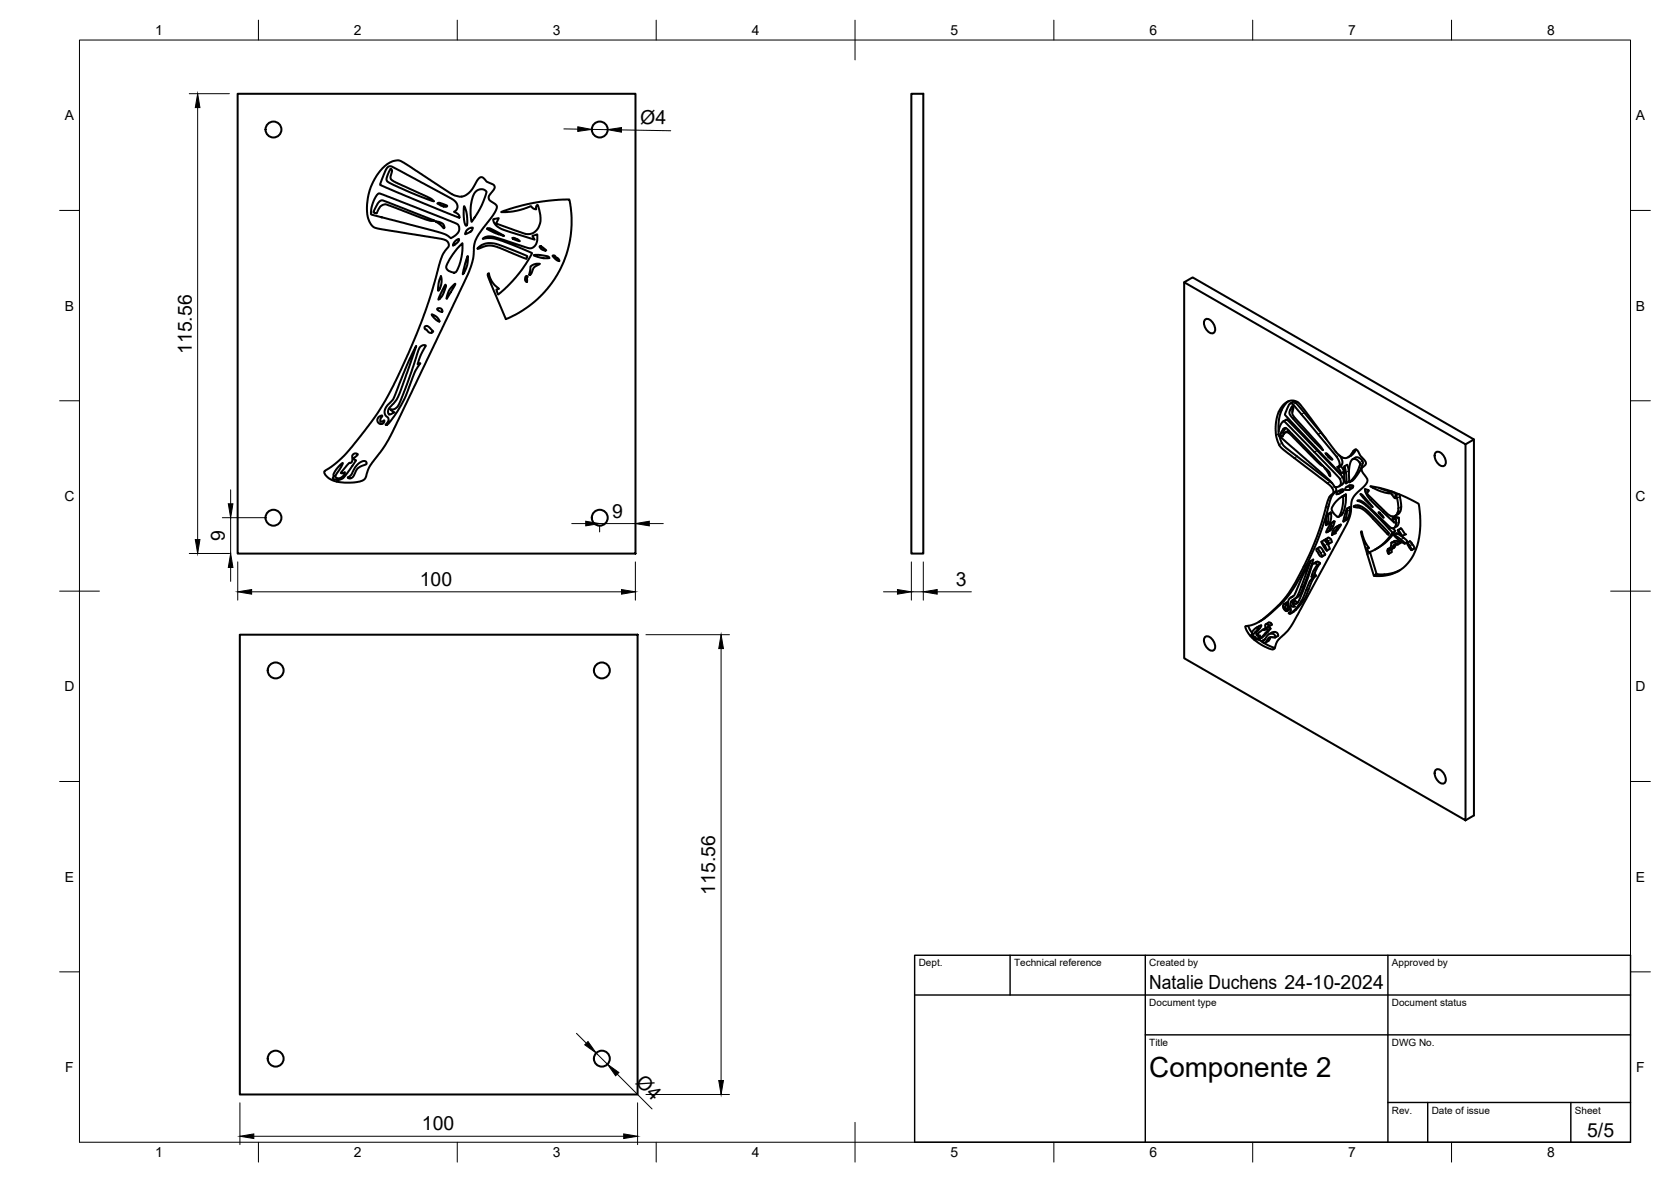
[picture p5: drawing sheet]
<svg xmlns="http://www.w3.org/2000/svg" width="420mm" height="297mm" viewBox="0 0 420 297" stroke-linecap="round" stroke-linejoin="round" font-family="sans-serif">
<!-- layer: Visible -->
<g fill="none" stroke="#000" stroke-width=".51">
<path d="M59.8 23.6h100v115.5h-100zM229.2 23.6h3v115.5h-3zM94.9 48.9l.3-.3 .9 .2 18.8 7.5a1.81 1.81 0 0 1-.6 3l-1 .6-1.1-.9-1.5-.6-17.4-4.5v-1.2l.3-1.3 .5-1.4zM95.4 50.7l.5-.3h.5l12.9 5.1h-1l-1.3-.4-10-3.8-1.2 .5-1 1.8-.6-.1a.33 .33 0 0 1-.3-.3 .33 .33 0 0 1 .2-.3zM96.2 42.2a4.4 4.4 0 0 1 4.6-1.7l12.7 8.2a4.1 4.1 0 0 0 3 .6l.8-.3 1-.9 1.9-3.1a.99 .99 0 0 1 1-.5 .99 .99 0 0 1 .8 .8l.4 .4 1.8 .9a1.85 1.85 0 0 1-.8 2l-.5 1a2.63 2.63 0 0 0 1.7 1.7l.3 .8-.6 1.5-4.2 5.7a8.3 8.3 0 0 0-1 4.9l-.6 2.5-.9 2.4-18.2 38.1-2.5 4.6-4 5.5-1.1 2.9-.8 .6-2.1 .4-2.2 .1-2.5-.4-1.7-.9-.8-.8-.1-.7 3.2-2.4 3-3 5.7-7.3 3.5-5.3 3.5-6.9 4.3-9.8 3-8.1 3.1-10.7 .7-1.5 1.3-1.8-.3-.9-.9-.6-16.5-2.7-1.3-.5-.8-.9a11.5 11.5 0 0 1 0-8.8 14.8 14.8 0 0 1 3.1-5.1zM97.3 42.2a1.62 1.62 0 0 1 2.2 .2l14.5 7.8 .7 .7 .3 .9-.1 .8-.7 .6 .8 .5 .5 .5a.31 .31 0 0 1-.1 .5 .31 .31 0 0 1-.4-.2l-19.4-8 .3-1.2zM98.2 42.5h.2l.2 .4-.3 1a1.27 1.27 0 0 0 1.1 1.9l8.5 3.9 1.2 .9-5.7-2.2-5.9-2.7-.3-.5v-.4zM109.5 55.6l.9 .2 .9 .4 .4 .7v.4zM110 51.1l.4-.1 1.9 .6a.23 .23 0 0 1 .1 .4 .23 .23 0 0 1-.4 0l-1-.3zM116.7 51.8l.4 .8 .3 1.4 .1 2.1-.2 .6-.4-.5-.2-1zM117.5 57.8l.5-.4a.55 .55 0 0 1 .9-.1l-.4 .8-1.5 .8zM119.5 48.3l.7-.6 1-.2 .8 .3 .3 .5-1.4 3.7-2.3 3.7-.3-2.1 .1-2.2 .5-2.1z"/>
<path d="M122.4 57.5h.9l3.5 1.8-2.3-.7zM124 55.1l1.4-.3-.7 1.4 7.2 2.5a3.4 3.4 0 0 0 4-4.2l-.6-2.7a.26 .26 0 0 0-.3-.3 .26 .26 0 0 0-.2 .4v.7l-.7-.2-.6-.6-1 .4a15.4 15.4 0 0 1-6.5 1.1l3.3-1.1 4.8-1.2 5.4-.7 3.6-.1 .6 3.4v2.9l-.3 3-.4 2.4-.6 2.2-1.3 3-1.6 2.9-1.4 2-1.8 2-1.8 1.7-4 2.9-3.3 1.6-4.2-10.1-.4-.9 .2-.5 1 2.2 1.7 1.7-.3 .1a.27 .27 0 0 0-.4 .1 .27 .27 0 0 0 .1 .3l.4 .9 1.8-1.6a30.7 30.7 0 0 0 6.7-8.8l-5.2-2.2-3.9-1.4-2.1-.2-1.2 .2 1.2-.6 1.4 .1 9.1 2.9 1.1-.3 .7-.9 .2-.8v-1.5l-1.2 .4 .5 .9-8.3-2.7a2.69 2.69 0 0 1-2.1-2.4zM128.8 59.8l1.3 .3 .6 .5-1.4-.4zM108.5 79l1.3 .7 .7 1.1-.9-.5zM109.9 77.6h.1a.69 .69 0 0 1 .9-.1 .69 .69 0 0 1 .2 .9l-.8-.3zM110.9 69.3a4.4 4.4 0 0 1-.7 3.8l.1-1.9zM112 71.6l.1 .4-.6 1.8-.5 .8-.8 .7zM113.7 72l.8-.7-2.2 3.8 .5-2zM114.4 60.6l.6-.4a.27 .27 0 0 1 .5-.1 .27 .27 0 0 1-.2 .5l-1.4 1.1zM115.6 61.8l.7-.7-.2 3.4-.5 1.9-.8 1.7a.92 .92 0 0 1-1.3 .3 1.4 1.4 0 0 1-1.3-1 1.4 1.4 0 0 1 .5-1.5l1.1-1.9zM117.6 64.4v.4a6.5 6.5 0 0 1-1.2 4.1l.5-2.6zM120.2 62.3l.6-.5a6.5 6.5 0 0 1 6 .2l5.1 2.1a.51 .51 0 0 1 .6 .6l-.1 .4-6.8-2.8-1.8-.5h-1.5l-2.2 .7z"/>
<path d="M132.2 69.5l.2-.2 .3 .2-.4 .3 .2 .5a.27 .27 0 0 1 .1 .4 .27 .27 0 0 1-.3 .1l-.3-.6zM133.4 67l1.3-.7h1l-1.4 .9-.5 1.1a.57 .57 0 0 1-.7 .7zM134.2 64.1h1.3l1.7 .2 .8 .2 .2 .4-2-.1zM135.7 61.9l.3-.1 1.3 1.1-1-.2zM139 64.2l.6 .1 .9 .8 .2 .5-.8-.3zM297.8 70.9l70.7 40.8v94.4l-70.7-40.7zM297.8 70.9l2.1-1.2 70.7 40.7-2.1 1.3M104.6 86.9l-4.3 12.3-.6 1.3-2 2.4-.1 .6 .2 .7 1.4-.6-1-.7 1.1-.1 .9-.9 2.3-5.7 2.8-8.5 .4-.6 .9-.4a.31 .31 0 0 1 .5 .2 .31 .31 0 0 1-.3 .4l-1 1.8-.8 2.4 .7-.2-1.3 2.1-2.8 7-2.6 4.3-1.4 1.8-.6 .3 .6-.9 .1-.5-.9-1.3-.1-.6 .2-.8 2.1-2.6 3.3-8.3zM106.8 82.1a.96 .96 0 0 1 1.5 .5l.6 .6v.2a1.09 1.09 0 0 1-1.7-.6l-.4-.2zM303 80.3a1.62 1.62 0 0 1 2.1 1.1 1.63 1.63 0 0 1-.1 2.4 2.49 2.49 0 0 1-2-3.5zM86.4 119.5l-.3 .3a1.41 1.41 0 0 1-1.4 .4M89.3 115.6l-.1-.1a.35 .35 0 0 1-.3-.4 .35 .35 0 0 1 .4-.2l.6-.5a.24 .24 0 0 0 0-.3 .24 .24 0 0 0-.3-.1h-.5l-.4 .3-.2 1.7-.3 .3h-.4l-2.1 2.5 .5 .1 .5-.3v.5l-.3 .4"/>
<path d="M89.3 115.6l.2 .2-3.2 4.3-1.3 .5-1.2-.2-.1-.2 .2-.5v-.6l1.6-2.3 .7-.4-.5 1.1-1.3 2v.4l.3 .3M89.9 116.7a1.68 1.68 0 0 1 2.1-.7l.1 .7-1.4 .5-1 .7-1 2-.7 .3-.5-.1 .8-.8 .9-1.8zM95.2 104.8l.9-.4-.5 1.2a.31 .31 0 0 0 .1 .4 .31 .31 0 0 0 .4-.1l.5-.3v.3a.94 .94 0 0 1-1.4 .5 .94 .94 0 0 1 0-1.6zM321.7 109.6a5.8 5.8 0 0 0 3.1 4.1l10.2 7.8M322.5 106a.61 .61 0 0 1 .9 .4l11.9 12.2a4 4 0 0 1 1.8 2.9 1.18 1.18 0 0 1-1.5 .9 18.7 18.7 0 0 0-4.2-4.3l-9.8-8.6a3.9 3.9 0 0 1 .9-3.5zM322.6 105.9l.8-.4h.3l12.3 12.7a4 4 0 0 1 1.9 2.9l-.4 .6-.8 .5M322.7 107.8a.88 .88 0 0 1 1.4 .4l8.7 9-1.6-1.2-6.5-6.6a1.1 1.1 0 0 0-1.1-.7 1.1 1.1 0 0 0-1 .7l-.1 .3-.6-.6zM323.3 107.6l-.4 .6a.47 .47 0 0 0-.3 .4 .47 .47 0 0 0 .3 .4M324 100.8l-.3 .2a8.4 8.4 0 0 0-2.2 7.4M324.1 108.2l-1 .5M324.3 101.5a1.01 1.01 0 0 1 1.3 .7l8.7 10.4a11 11 0 0 1 2.5 3.9l-.1 .7-.5 .1a1.92 1.92 0 0 1 1 1.8l-13.7-14.4a.95 .95 0 0 1-.1-1.5zM324.4 101.4l1-.4a9.6 9.6 0 0 1 2.7 3l5.4 6.4"/>
<path d="M324.9 102.1a1.49 1.49 0 0 1 0 1.6l.5 1.1 6.5 7.2 .8 1.1-3.4-3.3-4.2-4.6a1.82 1.82 0 0 1-.4-2.9zM325.2 102.4l-.2 1.2M332.9 117.4l.6 .4a2.05 2.05 0 0 1 1 1.9zM333.2 113.9l.5 .1 1.3 1.5a2.31 2.31 0 0 1-1.4-1.2zM335.8 113.5l1.8 1.5M335.9 113.5l-7.2-9.5a10.1 10.1 0 0 0-2.8-3.1 3.2 3.2 0 0 0-3.9 1.8 9.2 9.2 0 0 0 .3 9.9l10.9 8.4a3.2 3.2 0 0 1 2 3l-.7 .6-.5 .9a75.9 75.9 0 0 1-10.6 24.4 28.1 28.1 0 0 1-8 6.9l-2.2 .6a3.4 3.4 0 0 0 1.1 2.3M337 114.6a1.83 1.83 0 0 1 .3 2.3l-.8 .4M337 117l.7 .9 .2 .7-.7 .5M337.6 115a2.31 2.31 0 0 0 2.7-1.6 .7 .7 0 0 1 .7-.4 .7 .7 0 0 1 .6 .6l.3 .6a5 5 0 0 1 1.6 2.3l-.3 .4a1.24 1.24 0 0 0-.8 1 1.24 1.24 0 0 0 .5 1.3 2.11 2.11 0 0 1 .9 1.9l-.8 1.1a7.9 7.9 0 0 0-3.2 4.2 14.7 14.7 0 0 1-2.7 8.1l-10.9 20.2a17.4 17.4 0 0 1-4.9 6.3l-.4 .8a1.41 1.41 0 0 1-.8 1.4 11 11 0 0 1-5.8-3.5l.5-.3M338 117.2l.5 2.3v2l-.3-.4-.2-1.2zM338 117.2l.7-.4 .5 1.8M339.9 115.6a1.43 1.43 0 0 1 1.8 .4 1.43 1.43 0 0 1-.1 1.8 9.1 9.1 0 0 1-2.3 3.4 10.5 10.5 0 0 1 .5-5.5z"/>
<path d="M340.1 115.4a1.42 1.42 0 0 1 1.4-.5 1.48 1.48 0 0 1 .8 2.5 9.4 9.4 0 0 1-2.2 3.4l-.7 .4M341 113h-.1a3.9 3.9 0 0 1-1.9 1.9M341 113h.1M361 113.7a1.62 1.62 0 0 1 2.1 1.1 1.63 1.63 0 0 1-.1 2.3 2.49 2.49 0 0 1-2-3.4zM370.6 110.4v94.5l-2.1 1.2M331 138a.79 .79 0 0 1 .9 .7l.6 1.1a1.54 1.54 0 0 1-1.3-1.2zM331 138l.7-.5a1.16 1.16 0 0 1 1.1 1.1l.4 .8-.7 .5M332.3 136.2l.9 1.1 .4 1.1-.7-.9zM332.3 136.1l.7-.4 .8 1 .5 1.2-.7 .5M333.2 135.5l.7 .4 .3 .7-.7-.5zM333.3 135.5l.7-.4a1.05 1.05 0 0 1 .8 1.2l-.7 .4M333.9 129.2l.7-.4 .1 .3a2.99 2.99 0 0 1-.5 2.5l-.8 .3 .1-1.7z"/>
<path d="M333.9 129.2l.1 .3a2.63 2.63 0 0 1-.6 2.5M334.6 131.5l.1-.1a2.44 2.44 0 0 1-1.2 2.4v-.4zM334.7 131.4l.7-.4a2.55 2.55 0 0 1-.9 2.3l-.7 .4M335.5 132.7l.9-.5-1.5 2.3 .2-1zM335.8 122.4a.97 .97 0 0 1-.5 1.6l-.6 1.1a75.9 75.9 0 0 1-10.6 24.4 30.8 30.8 0 0 1-7.6 6.8M336 132.4l1.2-.5-1.5 2.1-.8 .4M336.3 123.6l.6-.2a.35 .35 0 0 1 .2 .4 .35 .35 0 0 1-.4 .2l-.6 .2zM336.4 123.5l1-.5h.4l-.1 .5-.9 .5M337.7 124.7a7.4 7.4 0 0 1-1.2 5.2 2.27 2.27 0 0 1-1.5-2.4l.7-1.2a7.6 7.6 0 0 1 2.7-2.1l-1 .6M338.4 124.2a8 8 0 0 1-1.1 5.3l-.7 .4M338.5 122.5l.4-.2a.46 .46 0 0 1 .7 .5 .46 .46 0 0 1-.7 .3h-.7zM338.5 122.4l.8-.4a.62 .62 0 0 1 1 .2l-.3 .4-.7 .5"/>
<path d="M338.6 127.8a4 4 0 0 1-.8 3.3zM338.6 127.8l.8-.4a4.3 4.3 0 0 1-.9 3.3l-.7 .4M339.3 120.8l-.1 .3-.7 .4M340.7 127.1l-.3 .2a2.52 2.52 0 0 1 3 .7l5.6 5.7a.43 .43 0 0 1 .1 .7l-1.1-1.1a29.1 29.1 0 0 0-5.7-5.5l-1.9-.5M341.3 127l.5 .1M342.1 124.2l.5 .3 2.5 2.9-1.6-1.5zM344 123.2l.1 .2M344.1 137.5l-.3 .2M346.7 122.6l1.6 .6 1.9 .4M346.9 128.8l-.2 .2-.1-.3 .9 .7 .4 .7-1.2-1.1M349 138l.3 .2h-.2l.1 1-.4-.7zM349.7 137.6l-.7 .4"/>
<path d="M349.7 138.1l-.4 .2M349.8 136.4l.7-.1 1 .5-1.1 .2-.4 .9-.3 .1M350 129.8l.5 .4M350.2 130.3l.4 .1a.37 .37 0 0 1 .4 .1 .37 .37 0 0 1 0 .5 1.3 1.3 0 0 1-.9 1.7l-.7-.4-3.2-3a14.7 14.7 0 0 0-4.3-3.6l-.6 .1a9.8 9.8 0 0 1 4.3 3.3l4.5 4.7a10.6 10.6 0 0 1-6.1 5l-.2-1.1 .4 .1a10.5 10.5 0 0 1-1.8-4.3 .37 .37 0 0 0-.1 .7l3.1 10.5 .7-.4-1.6-5.6M350.2 132.8l.6 .6a10.9 10.9 0 0 1-4.9 4.7M350.4 134.4l.8-.4a6.5 6.5 0 0 1 2.7 2.2l-.7 .4a7.1 7.1 0 0 0-2.8-2.2l1.5 1.5 1.3 .7M350.5 132.7a1.84 1.84 0 0 0 1.2-2.1 .37 .37 0 0 0 0-.5 .37 .37 0 0 0-.4-.1l-.4-.1-.7 .4 .4 1-4.5-4.2a7.1 7.1 0 0 1-2.9-4.2l1 .3-.5 .8 2.4 2.5a13.5 13.5 0 0 0 3.8 3.2 1.72 1.72 0 0 0 1.7-2.2l-.5-3a.49 .49 0 0 0-.3 .8l-.9-1.2a11.9 11.9 0 0 1-5.3-1.9 31.3 31.3 0 0 1 12.1 4.6 22.3 22.3 0 0 1-1.3 12.7 9.6 9.6 0 0 1-10 5.2M350.7 123.8l.4 .6M350.9 136.8l-.3 .8-.8 .5 .1 .7-.7 .4M351.5 136.8l.7-.4-1.3-.5-1.1 .5-.1 1.6M351.5 133.2a.82 .82 0 0 1 .7 .8l.4 .7-.8-.7zM351.5 133.2l.7-.4 .2 .1 .9 1.4-.7 .4"/>
<path d="M351.6 124.1l-.6 .4M351.9 124.2l.4 2.3v1.4l-.4 1-1.1 .7M353.8 136.5l.4 .3 .8 1.4-.5-.4zM353.8 136.4l.7-.4 .4 .4 .8 1.4-.8 .4M60.3 159.5h100v115.5h-100zM313.9 157.3l.9 1.7M314.8 159.9a1.75 1.75 0 0 0 1.7 .8M314.8 159.5l-.1 .2 .1 .2M314.8 159.5a1.78 1.78 0 0 1 1.6-1.9v.2l-.5 .7a1.22 1.22 0 0 0-.6 1.4l.1 .2M314.8 159.5h.1M315.9 157.7l1.2-.6-.5 1a1.24 1.24 0 0 0-.6 1.4l.1 .2M316.1 159.7l.7 .3"/>
<path d="M318.2 159.1l-1.7 1.6M318.2 157.9l-.7 .4M318.2 159.1l.3-.3a.48 .48 0 0 0 .2-.5 .48 .48 0 0 0-.3-.4l.6-.4a.46 .46 0 0 0-.5-.6 .46 .46 0 0 0-.4 .6l.1 .3a.38 .38 0 0 1-.2 .5 .38 .38 0 0 1-.5-.1l-1.4 1.2 .3 .3a.3 .3 0 0 1 .4 .1 .3 .3 0 0 1-.2 .4 .89 .89 0 0 1-1.2-.1M318.3 156.9l.8-.5 .5 .2 .2 .4-.8 .5M318.8 159.6a.98 .98 0 0 1 1.1-.4 .98 .98 0 0 1 .7 1 1.5 1.5 0 0 0-2.3 1.2 .57 .57 0 0 1-.5 .1 .57 .57 0 0 1-.4-.5l.6-.2zM318.9 158.7l-1.4 1.4-1 .6M319 159.4l.8-.4a.94 .94 0 0 1 1-.1 .94 .94 0 0 1 .5 .9l-.7 .4M319.1 157.4l.4 .6M319.5 158l-.6 .7M322.7 151.9l.1-.1a.41 .41 0 0 1 .7 .2l-.1 .1a.54 .54 0 0 0-.4 .7 .54 .54 0 0 0 .8 .3v.1a.47 .47 0 0 1-.5 .4 .47 .47 0 0 1-.4-.5 1.1 1.1 0 0 1-.2-1.2zM323.3 152.1l.6-.3a.48 .48 0 0 0-.1 .6 .48 .48 0 0 0 .6 .3M323.9 151.3l-1.1 .5"/>
<path d="M324.3 153.9l-.2 .1M324.5 153l-.8 .6M325.1 149.8l-.5 .4M329.5 141l.7-.4-2.5 7a4.4 4.4 0 0 1-2.4 3.1l-.1 .5M329.8 144.9l.4 .1v.1a15.8 15.8 0 0 0-2.6 5.3l-1.9 2.7-1.3 1.1-.4-.1 .3-.2a1.1 1.1 0 0 0-.2-1.6 1.72 1.72 0 0 1 1.1-2.5l2.8-6.2 1.5-2.6-2.4 6.6a4.5 4.5 0 0 1-2.3 3.4 .84 .84 0 0 0-.3 1.1 .84 .84 0 0 0 1.1 .3l-.7-1 .7-.4 .7 .4M330.2 141.6l.7-.4a.58 .58 0 0 1 1 .5l-.8 1.2-.6 1.6-.7 .4 .4-1.2 .9-1.6a.64 .64 0 0 0-.7-.6 .64 .64 0 0 0-.6 .7l-1.8 5.5-1.6 3.6a.86 .86 0 0 1-1.5 .1M330.5 144.5l.4 .2a12.6 12.6 0 0 0-2.5 4.9 10.5 10.5 0 0 1-3.9 4.6M352 143.3a10.2 10.2 0 0 1-5.9 1M303 160.1a1.62 1.62 0 0 1 2.1 1 1.63 1.63 0 0 1-.1 2.4 2.49 2.49 0 0 1-2-3.4zM316.5 160.7l2.2 1.4 1.9 .7M318.1 160.6h.1M318.1 160.6l-.7 .4"/>
<path d="M319.5 160.1l-.4 .8-.9 .6M361 193.5a1.62 1.62 0 0 1 2.1 1 1.63 1.63 0 0 1-.1 2.4 2.49 2.49 0 0 1-2-3.4z"/>
<circle cx="68.8" cy="32.6" r="2"/>
<circle cx="150.8" cy="32.6" r="2"/>
<circle cx="68.8" cy="130.1" r="2"/>
<circle cx="150.8" cy="130.1" r="2"/>
<circle cx="69.3" cy="168.5" r="2"/>
<circle cx="151.3" cy="168.5" r="2"/>
<circle cx="69.3" cy="266" r="2"/>
<circle cx="151.3" cy="266" r="2"/>
</g>
<!-- layer: Visible Narrow -->
<g fill="none" stroke="#000" stroke-width=".25">
<path d="M321.5 109l-.7 .4M322.2 103.1l-.7 .4M322.3 111.4l-.7 .4M322.6 108.7l-.7 .4M322.8 109.1l-.6 .4M323.1 107.6l-.4 .2M323.6 105.5l-.7 .4M324.4 108.6l-.3 .2M325.1 102.6l-.7 .4M325.5 104.9l-.4 .3M325.8 101.2l-.7 .4M326.1 114.7l-.7 .4"/>
<path d="M327.9 103.7l-.7 .4M328.1 112.4l-.3 .2M331 111l-.4 .2M331.2 113.2l-.7 .4M332.1 108.8l-.7 .4M332.6 113h-.1M332.7 117l-.1 .1M333.4 117.7l-.2 .1M333.8 114.2l-.2 .1M334.2 114.6l-.3 .2M334.4 119.2l-.2 .1M334.6 115l-.3 .2"/>
<path d="M336.7 114.4l-.6 .4M337.2 117.2l-.7 .5M337.4 116.8l-.7 .4M337.6 119.9l-.7 .4M337.9 118.4l-.7 .4M339.1 118.3l-.7 .5M340.6 113.6l-.7 .4M341 113l-.7 .4M341.8 118.4l-.7 .5M342.6 115.9l-.7 .4M342.7 116.4l-.7 .4M331.9 137.5l-.7 .4"/>
<path d="M332.8 138.6l-.7 .4M333.2 139.3l-.7 .4M333.8 136.7l-.7 .4M334.1 127.2l-.7 .4M334.3 131.3l-.7 .4M334.4 121l-.7 .4M334.6 135.5l-.7 .4M334.7 129.1l-.7 .4M335 124.4l-.7 .4M335.2 132.1l-.7 .4M335.4 131l-.7 .4M335.5 131.2l-.7 .4"/>
<path d="M335.5 122.2l-.6 .4M335.6 134l-.7 .4M335.8 123.6l-.7 .4M336 123.3l-.7 .4M336.4 133.1l-.7 .4M337.1 131.8l-.7 .5M337.6 123l-.7 .4M337.6 129l-.7 .4M337.8 121.4l-.7 .4M337.8 123.1l-.7 .4M338.1 124.4l-.7 .4M338.4 124.5l-.7 .4"/>
<path d="M338.7 130.4l-.7 .4M339.2 120.9l-.7 .4M339.4 128.1l-.7 .4M339.4 127.5l-.7 .4M340.2 122.1l-.7 .4M340.2 122.4l-.7 .4M340.6 120.2l-.7 .4M341.2 127l-.7 .4M341.5 125.8h-.2M341.9 125.7l-.4 .2M341.9 127.1l-.7 .4M342.1 124.1v.1"/>
<path d="M343.6 125.5l-.3 .2M343.7 126.9l-.2 .1M344 123.2l-.7 .4M344.1 137.6l-.1 .1M344.3 126.4l-.2 .1M344.5 138.9l-.7 .4M344.6 122.2h.1M344.9 127.1l-.1 .1M345.1 125.4l-.5 .3M345.6 130.1l-.4 .3M345.6 122.4l-.4 .2M347.9 130l-.1 .1"/>
<path d="M348.2 128.5l-.4 .2M349.2 133.8l-.5 .3M349.6 137.8l-.4 .2M349.7 132.6l-.5 .2M349.8 123.5l-.7 .4M349.9 138.1l-.7 .4M350.4 123.7l-.6 .3M350.6 133.8l-.8 .4M350.7 135.9l-.7 .5M350.8 123.9l-.8 .4M350.8 125l-.1 .1M350.8 133.4l-.7 .4"/>
<path d="M350.9 137.1l-.7 .4M351.3 130l-.7 .4M351.5 134.1l-.7 .5M351.6 124.1l-.6 .4M351.7 130.1l-.7 .4M351.7 131.2l-.7 .4M351.8 136.2l-.7 .4M352 124.8l-.7 .4M352.1 128.4l-.7 .4M352.2 132.8l-.7 .4M352.3 127.4l-.7 .4M352.4 132.9l-.7 .4"/>
<path d="M353 135.2l-.7 .4M353.3 134.3l-.7 .4M353.8 136l-.7 .4M354.5 136l-.7 .4M355 136.5l-.7 .4M355.2 136.8l-.7 .4M355.6 137.7l-.7 .4M313.3 157.4h-.1M314.8 159.5h.1M316.1 159.7l-.7 .4M316.3 158.5l-.7 .4M317.1 157.1l-.7 .5"/>
<path d="M318 155.4l-.7 .4M318 158.3h.1M318.1 158l-.4 .2M318.9 158.7l-.7 .4M319.1 157.5l-.7 .4M319.3 157.8l-.7 .4M319.5 158l-.7 .4M319.6 156.6l-.7 .5M320.5 158.8l-.7 .4M321.4 159.6l-.7 .4M322.8 151.1l-.7 .4M323.8 151.9l-.6 .5"/>
<path d="M323.8 152.6l-.7 .4M323.9 151.6l-.5 .2M324.3 154h-.1M324.4 152.7l-.7 .4M324.5 152.9l-.7 .3M325 149.9l-.2 .2M325.2 151.9l-.6 .3M325.3 150.9l-.7 .4M325.4 152.1l-.6 .3M325.5 152.3l-.2 .1M325.7 150.4l-.7 .4M325.8 153.3l-.7 .4"/>
<path d="M325.9 151.2l-.8 .4M326.1 151.6l-.1 .1M327.8 147.2l-.7 .4M327.9 150.6l-.7 .4M328.5 142l-.7 .4M329.1 148l-.7 .4M330.1 145.6l-.7 .5M330.6 144l-.7 .4M330.7 144.6l-.7 .4M330.9 144.7l-.7 .4M331 143.1l-.7 .4M331.3 141.1l-.7 .5"/>
<path d="M331.9 141.7l-.8 .4M331.9 141.5l-.7 .4M346.4 144.3l-.7 .4M348.1 144.3l-.7 .4M351.6 143.5v.1M315.7 160.6l-.3 .2M318.1 160.7l-.7 .3M319.1 160.2l-.1 .1M319.3 160.5l-.7 .4M320.5 162.9l-.4 .3"/>
</g>
<!-- layer: Visible -->
<g fill="#000">
<circle cx="335.4" cy="131" r=".25"/>
<circle cx="335.6" cy="134" r=".25"/>
<circle cx="353.3" cy="134.3" r=".25"/>
</g>
<!-- layer: BORDER -->
<g fill="none" stroke="#000" stroke-width=".25">
<path d="M20 10.1h390v276.9h-390zM65 5.1v5M115 5.1v5M165 5.1v5M215 5.1v10M265 5.1v5M315 5.1v5M365 5.1v5M15 52.9h5M410 52.9h5M15 100.7h5M410 100.7h5"/>
<path d="M15 148.6h10M405 148.6h10M15 196.4h5M410 196.4h5M15 244.2h5M410 244.2h5M65 287v5M115 287v5M165 287v5M215 282.1v9.9M265 287v5M315 287v5"/>
<path d="M365 287v5"/>
</g>
<!-- layer: TITLEBLOCK -->
<path d="M230 240.1h180v46.9h-180zM230 250h180M254 240.1v9.9M288 240.1v46.9M349 240.1v46.9M288 260.1h122M349 277.1h61M359 277.1v9.9M395 277.1v9.9" fill="none" stroke="#000" stroke-width=".36"/>
<!-- layer: FD_Dimensions -->
<g fill="none" stroke="#000" stroke-width=".25">
<path d="M47.6 23.5h10.1M49.7 27v108.6M141.8 32.4l3.5 .1M148.8 32.5l4 .1M156.3 32.6l12.4 .3M47.6 139.1h10.1M55.9 130.1h10.8M58 123.1v3.5M58 130.1v9M143.8 131.6h3.5M150.8 132.2v1.5M150.8 131.6h9"/>
<path d="M163.3 131.6h3.5M58 142.6v3.5M59.8 141.2v9.6M63.3 148.7h93M159.8 141.2v9.6M162.4 159.5h21M222.1 148.7h3.6M229.2 148.7h3M229.2 141.2v9.6M232.2 141.2v9.6M235.6 148.7h8.6M181.3 163v108.5"/>
<path d="M144.9 259.7l2.5 2.5M60.3 277.1v10.5M149.9 264.6l2.8 2.8M155.2 269.9l8.8 8.8M160.3 277.1v10.5M162.4 275h21M63.8 285.5h93"/>
</g>
<g fill="#000" stroke="#000" stroke-width=".25">
<path d="M49.7 23.5l.6 3.5h-1.2zM145.3 31.9l3.5 .6-3.5 .5zM152.8 32.6l3.5-.5v1.1zM49.1 135.6h1.2l-.6 3.5zM57.4 126.6h1.2l-.6 3.5zM147.3 131l3.5 .6-3.5 .6zM159.8 131.6l3.5-.6v1.2zM58 139.1l.6 3.5h-1.2zM59.8 148.7l3.5-.5v1.1zM156.3 148.2l3.5 .5-3.5 .6zM225.7 148.2l3.5 .5-3.5 .6zM232.2 148.7l3.4-.5v1.1z"/>
<path d="M181.3 159.5l.6 3.5h-1.2zM147 262.6l.8-.9 2.1 2.9zM152.7 267.4l2.9 2.1-.8 .8zM180.7 271.5h1.2l-.6 3.5zM60.3 285.5l3.5-.5v1.1zM156.8 285l3.5 .5-3.5 .6z"/>
</g>
<text font-size="7" x="289" y="270.6">Componente 2</text>
<g font-size="4.9">
<text x="161" y="31.2" transform="rotate(1 161 31.2)">Ø4</text>
<text x="48.2" y="88.9" transform="rotate(-90 48.2 88.9)">115.56</text>
<text x="153.9" y="130.1">9</text>
<text x="56.5" y="136" transform="rotate(-90 56.5 136)">9</text>
<text x="105.5" y="147.3">100</text>
<text x="240.3" y="147.3">3</text>
<text x="179.9" y="224.9" transform="rotate(-90 179.9 224.9)">115.56</text>
<text x="289" y="248.5">Natalie Duchens 24-10-2024</text>
<text x="159.6" y="272.2" transform="rotate(45 159.6 272.2)">Ø4</text>
<text x="106.1" y="284.1">100</text>
<text x="399.1" y="285.7">5/5</text>
</g>
<g font-size="3.5">
<text x="39" y="8.8">1</text>
<text x="89" y="8.8">2</text>
<text x="139" y="8.8">3</text>
<text x="189" y="8.8">4</text>
<text x="239" y="8.8">5</text>
<text x="289" y="8.8">6</text>
<text x="339" y="8.8">7</text>
<text x="389" y="8.8">8</text>
<text x="16.3" y="30.2">A</text>
<text x="411.3" y="30.2">A</text>
<text x="16.3" y="78">B</text>
<text x="411.3" y="78">B</text>
<text x="16.2" y="125.9">C</text>
<text x="411.2" y="125.9">C</text>
<text x="16.2" y="173.7">D</text>
<text x="411.2" y="173.7">D</text>
<text x="16.3" y="221.6">E</text>
<text x="411.3" y="221.6">E</text>
<text x="16.4" y="269.4">F</text>
<text x="411.4" y="269.4">F</text>
<text x="39" y="290.8">1</text>
<text x="89" y="290.8">2</text>
<text x="139" y="290.8">3</text>
<text x="189" y="290.8">4</text>
<text x="239" y="290.8">5</text>
<text x="289" y="290.8">6</text>
<text x="339" y="290.8">7</text>
<text x="389" y="290.8">8</text>
</g>
<g font-size="2.5">
<text x="231" y="242.9">Dept.</text>
<text x="255" y="242.9">Technical reference</text>
<text x="289" y="242.9">Created by</text>
<text x="350" y="242.9">Approved by</text>
<text x="289" y="252.8">Document type</text>
<text x="350" y="252.8">Document status</text>
<text x="289" y="262.9">Title</text>
<text x="350" y="262.9">DWG No.</text>
<text x="350" y="279.9">Rev.</text>
<text x="360" y="279.9">Date of issue</text>
<text x="396" y="279.9">Sheet</text>
</g>
</svg>
